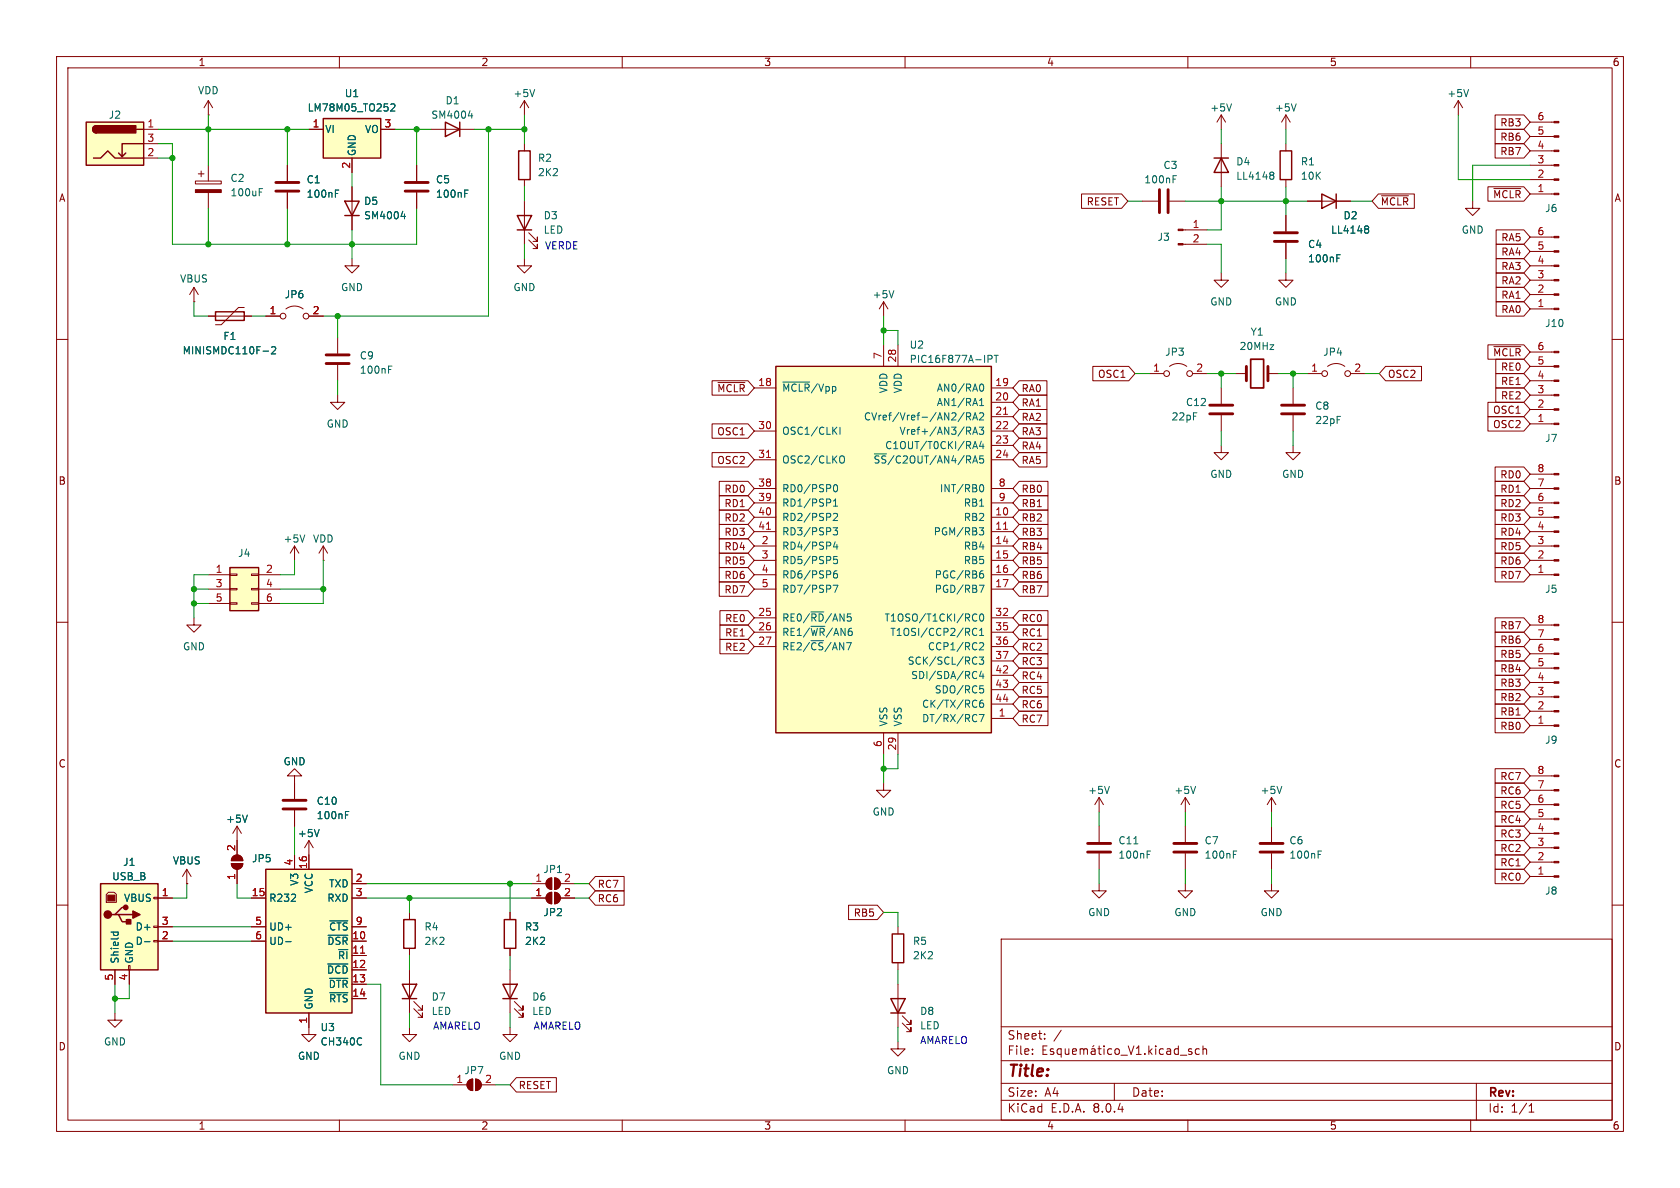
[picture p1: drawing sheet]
<svg xmlns="http://www.w3.org/2000/svg" width="297mm" height="210mm" viewBox="0 0 297 210" stroke-linecap="round" stroke-linejoin="round" font-family="sans-serif">
<g fill="none" stroke="#840000" stroke-width=".18">
<path d="M10 10h277v190h-277zM12 12h273v186h-273zM60 10v2M110 10v2M160 10v2M210 10v2M260 10v2M227.3 20.3l-.7 1.3M227.3 20.3v2.6M227.3 20.3l.8 1.3M10 60h2M285 60h2"/>
<path d="M10 110h2M285 110h2M10 160h2M285 160h2M158.7 163.8v1.3M158.7 170.2v1.3M158.7 174v7.6M159.5 179.6l1.5 1.5v-.8v.8h-.7M177 166h108v32h-108zM60 198v2M110 198v2M158.7 184.2v1.2h1.3l-1.3 1.3-1.2-1.3h1.2"/>
<path d="M159.5 180.8l1.5 1.6v-.8v.8h-.7M160 198v2M177 194.5h108M177 191.5h108M177 187.5h108M177 181.5h108M182.5 186.3v.1M182.5 185.5v.1M184.4 185.6h.5M184.7 183.6v.1M184.7 182.8v.1M185.1 184.9h-.7v1.5h.7"/>
<path d="M186.2 185.5l-.3-.1-.2 .2v.2l.5 .2v.3h-.5M187.6 185.5l-.4-.1-.3 .3v.4l.1 .2h.6M187.6 185.4v1.5M187.6 182.1l-1.3 2M188.3 185.4l.1 .9 .3 .1 .3-.1M189 185.4v1M189.6 185.9l.7-.1-.1-.3-.4-.1-.2 .2 .1 .7h.5M191 185.5l.4-.1 .2 .2M191 185.4v1M191.6 185.6l.2-.2 .4 .1v.9M191.6 185.6v.8M193 185.5h.5l.1 .9"/>
<path d="M193.4 184.8l-.2 .2M193.6 185.8h-.5a.29 .29 0 0 0-.2 .3 .29 .29 0 0 0 .2 .3l.5-.1M194.1 185.4h.6M194.3 184.9v1.3l.4 .2M195.2 184.9v.1M195.2 185.4v1M196.5 185.5l-.4-.1-.3 .3v.4l.2 .2h.5M197 191.5v3M197.2 185.5l.4-.1 .3 .3v.4l-.3 .3-.4-.1-.1-.2v-.4zM198.2 186.5h1.1M199.5 184.9l.5 1.5 .5-1.5M200.9 186.4h.8"/>
<path d="M200.9 185.3l.4-.4v1.5M202.4 186.3v.1M203.1 184.9v1.5M203.2 185.8l.5 .6M203.7 185.4l-.6 .6M204.3 184.9v.1M204.3 185.4v1M205.7 185.5l-.5-.1-.2 .3v.4l.1 .2h.6M206.3 185.5h.6l.1 .9M207 185.8h-.5a.29 .29 0 0 0-.3 .3 .29 .29 0 0 0 .3 .3l.5-.1M208.3 185.5l-.4-.1-.3 .3v.4l.1 .2h.6M208.3 184.9v1.5"/>
<path d="M208.7 186.5h1.1M210 198v2M210.7 185.5l-.4-.1-.2 .2 .1 .2 .5 .2v.3h-.6M212 185.5l-.4-.1-.3 .3v.4l.2 .2h.5M212.7 185.5l.2-.1 .3 .1 .1 .9M212.7 184.9v1.5M260 198v2M261 191.5v6.5M270.3 196.6h.9M270.3 195.5l.4-.4v1.5"/>
</g>
<path d="M229.1 18.4l-.4 1.2" fill="none" stroke="#006464" stroke-width=".18"/>
<path d="M157.5 176.5h2.5l-1.3 2.6zM157.5 179.1h2.5M157.7 165.1h2.1v5.1h-2.1z" fill="none" stroke="#840000" stroke-width=".25"/>
<path d="M137.2 64.8h38.1v64.7h-38.1z" fill="#ffffc2"/>
<path d="M38.1 55.1h5.1v1.5h-5.1zM137.2 64.8h38.1v64.7h-38.1zM89.2 162.6h2v5h-2z" fill="none" stroke="#840000" stroke-width=".25"/>
<g fill="none" stroke="#840000" stroke-width=".18">
<path d="M50.8 29.2v2.8M50.8 34v2.8M34.3 53.3h.1M34.3 50.8l-.8 1.3M34.3 50.8v2.5M34.3 50.8l.8 1.3M36.8 55.9h7.6M43.2 54.4h-1l-3.1 3h-1M47 55.9h2.5M50.5 54.6a2.54 2.54 0 0 1 3.1 0M54.6 55.9h2.5M156.2 53.3v2.6"/>
<path d="M156.2 53.3l-.8 1.3M156.2 53.3l.8 1.3M133.3 68.6h3.9M133.3 76.2h3.9M156.2 61v3.8M158.7 61v3.8M175.3 68.6h3.8M175.3 71.1h3.8M175.3 73.7h3.8M175.3 76.2h3.8M175.3 78.7h3.8M218.4 66h1.9"/>
<path d="M224.2 66h1.9M270.5 62.2h4.2M270.5 64.8h4.2M270.5 67.3h4.2M270.5 69.9h4.2M270.5 72.4h4.2M270.5 74.9h4.2M133.3 91.4h3.9M133.3 94h3.9M133.3 96.5h3.9M133.3 99.1h3.9M133.3 81.3h3.9"/>
<path d="M133.3 86.4h3.9M133.3 88.9h3.9M175.3 91.4h3.8M175.3 94h3.8M175.3 96.5h3.8M175.3 99.1h3.8M175.3 81.3h3.8M175.3 86.4h3.8M175.3 88.9h3.8M133.3 101.6h3.9M133.3 104.1h3.9M133.3 109.2h3.9"/>
<path d="M133.3 111.8h3.9M133.3 114.3h3.9M175.3 101.6h3.8M175.3 104.1h3.8M175.3 109.2h3.8M175.3 111.8h3.8M175.3 114.3h3.8M175.3 116.8h3.8M175.3 119.4h3.8M270.5 110.5h4.2M270.5 113h4.2M270.5 115.6h4.2"/>
<path d="M270.5 118.1h4.2M156.2 129.5v3.9M158.7 129.5v3.9M175.3 127h3.8M175.3 121.9h3.8M175.3 124.5h3.8M270.5 120.7h4.2M270.5 123.2h4.2M270.5 125.7h4.2M270.5 128.3h4.2M270.5 137.2h4.2M270.5 139.7h4.2"/>
<path d="M94 158.8h2.5M94 156.2h2.5M96.8 158l.7-.3v2.1a1.02 1.02 0 0 1-.9-.7 1.02 1.02 0 0 1 .2-1.1zM96.8 155.5l.7-.3v2a1.02 1.02 0 0 1-.9-.6 1.02 1.02 0 0 1 .2-1.1zM98 157.7a1.02 1.02 0 0 1 1.1 1.1 1.02 1.02 0 0 1-1.1 1zM98 155.2a1.02 1.02 0 0 1 1.1 1 1.02 1.02 0 0 1-1.1 1zM99.1 158.8h2.5M99.1 156.2h2.5M194.3 156.2v1.3h1.3l-1.3 1.3-1.3-1.3h1.3M194.3 141l-.8 1.2M194.3 141v2.5M194.3 146.1v2.7"/>
<path d="M194.3 150.9v2.8M194.3 141l.8 1.2M209.5 156.2v1.3h1.3l-1.3 1.3-1.2-1.3h1.2M209.5 141v2.5M209.5 146.1v2.7M209.5 150.9v2.8M209.5 141l-.7 1.2M209.5 141l.8 1.2M224.8 156.2v1.3h1.3l-1.3 1.3-1.3-1.3h1.3M224.8 141l-.8 1.2M224.8 141v2.5M224.8 141l.8 1.2"/>
<path d="M270.5 142.2h4.2M270.5 144.8h4.2M270.5 147.3h4.2M270.5 149.9h4.2M270.5 152.4h4.2M270.5 154.9h4.2M90.2 161.3v1.3M90.2 167.6v1.3M54.6 181.6v1.3h1.3l-1.3 1.3-1.3-1.3h1.3M90.2 181.6v1.3h1.2l-1.2 1.3-1.3-1.3h1.3"/>
<circle cx="50" cy="55.9" r=".51"/>
<circle cx="54.1" cy="55.9" r=".51"/>
</g>
<g fill="none" stroke="#006464" stroke-width=".18">
<path d="M59.3 34.2h.4M59.3 33.6h.6M158 51.4l-.4 1.2M46.5 62.1h1M48 61.4l.5-.1 .2 .3-.7 1h.7M138.4 67.5h4.8M147.4 76.1l.6 .7M148 75.5l-.8 .7M148.5 75.5v1.3M170.5 72.9l-1.1 1.6M170.9 73.6h.6l.1-.2-.1-.3-.6-.1v1.2M171.2 73.6l.4 .6"/>
<path d="M172 74.2l.4-1.2 .4 1.2M172 76.8l.4-1.3 .4 1.3M172 79.3l.4-1.3 .4 1.3M172.1 73.9h.6M172.1 76.4h.6M172.1 79h.6M173.1 75.5h.8l-.4 .5 .3 .1v.6l-.1 .1-.6-.1M173.2 73.1l.5-.1 .2 .3-.8 .9h.8M173.2 71.7h.7M173.2 70.8l.3-.4v1.3M173.4 68l.1-.1a.68 .68 0 0 1 .4 .6 .68 .68 0 0 1-.4 .7l-.1-.1M173.5 78l-.3 .9h.8"/>
<path d="M173.8 78.5v.8M174.7 62.8h.5l.2 .3-.1 .3-.6 .1M175.8 62.8h.7M176.1 62.8v1.3M147.3 93.3h.8l-.5 .5 .4 .1v.5l-.2 .2-.5-.2M147.3 90.9l.5-.2 .3 .4-.8 .9h.8M147.3 89.5h.8M147.3 88.6l.4-.4v1.3M147.5 85.8l.1-.1a.68 .68 0 0 1 .5 .6 .68 .68 0 0 1-.5 .6l-.1-.1-.2-.3zM147.6 95.8l-.3 .9h.8M148 96.3v.8M148 98.4h-.6l-.1 .6 .2-.1h.5l.1 .2-.1 .4-.2 .1-.5-.1"/>
<path d="M148.7 80.6a.43 .43 0 0 1 .6 .4v.4a.43 .43 0 0 1-.6 .5M173.1 93.3h.8l-.4 .5 .3 .1 .1 .4-.2 .3h-.4M173.2 80.6h.6M173.4 85.7h.1a.68 .68 0 0 1 .4 .6 .68 .68 0 0 1-.4 .6h-.1M173.8 81.1l.1 .2-.1 .5M147.3 103.4h.8l-.5 1.3M148 100.9l-.4 .1a.86 .86 0 0 0 0 1.2l.4-.1 .1-.5-.3-.2-.3 .1-.2 .1M171.9 111.8l.2 .5h.4l.2-.1M172.3 108.5l.4 .2M172.5 116.1l.2 .2M172.6 118.8h.1M172.7 109.7l-.4 .1"/>
<path d="M172.7 111.2l-.2-.1h-.4l-.2 .5M172.7 117.3l-.2 .1M172.7 119.8l-.1 .1M173.1 116.1h.8l-.4 .5 .3 .2v.5l-.1 .1-.6-.1M173.1 103.4h.9l-.6 1.3M173.2 113.7l.5-.1 .2 .4-.8 .9h.8M173.2 111.4l.3-.3v1.2M173.2 112.3h.7M173.4 108.6l.1-.1a.68 .68 0 0 1 .4 .7 .68 .68 0 0 1-.4 .6 .84 .84 0 0 1-.1-1.2zM173.4 101.4l.4 .1 .1 .1-.1 .5-.4 .1M173.5 118.6l-.3 .9h.8M173.8 100.9l-.4 .1"/>
<path d="M173.8 119.1v.9M173.1 126.3h.9l-.6 1.3M173.2 121.2h.6M173.4 121.7h.3l.2 .3-.1 .4-.4 .1M173.8 123.8h-.4a.86 .86 0 0 0 0 1.2l.4-.1 .1-.4-.2-.2h-.4l-.1 .2M196.1 139l-.4 1.3M211.4 139l-.5 1.3M226.6 139l-.4 1.3M200.4 149.2h.8M202.8 151h.4M202.8 150.4h.6M218 151h.5"/>
<path d="M218 150.4h.6"/>
</g>
<path d="M177.4 73.2h.7M135.5 93.6h.7M135.5 80.9h.7M177.4 93.6h.7" fill="none" stroke="#a90000" stroke-width=".18"/>
<g fill="#840000" stroke="#840000" stroke-width=".18">
<path d="M96.8 158l.7-.3v2.1a1.02 1.02 0 0 1-.9-.7 1.02 1.02 0 0 1 .2-1.1z"/>
<path d="M98 157.7a1.02 1.02 0 0 1 1.1 1.1 1.02 1.02 0 0 1-1.1 1z"/>
<path d="M96.8 155.5l.7-.3v2a1.02 1.02 0 0 1-.9-.6 1.02 1.02 0 0 1 .2-1.1z"/>
<path d="M98 155.2a1.02 1.02 0 0 1 1.1 1 1.02 1.02 0 0 1-1.1 1z"/>
<path d="M274.7 62.1h.9v.3h-.9z"/>
<path d="M274.7 64.6h.9v.3h-.9z"/>
<path d="M274.7 67.2h.9v.2h-.9z"/>
<path d="M274.7 69.7h.9v.3h-.9z"/>
<path d="M274.7 72.3h.9v.2h-.9z"/>
<path d="M274.7 74.8h.9v.3h-.9z"/>
<path d="M274.7 110.4h.9v.2h-.9z"/>
<path d="M274.7 112.9h.9v.3h-.9z"/>
<path d="M274.7 115.4h.9v.3h-.9z"/>
<path d="M274.7 118h.9v.2h-.9z"/>
<path d="M274.7 120.5h.9v.3h-.9z"/>
<path d="M274.7 123.1h.9v.2h-.9z"/>
<path d="M274.7 125.6h.9v.3h-.9z"/>
<path d="M274.7 128.1h.9v.3h-.9z"/>
<path d="M274.7 137h.9v.3h-.9z"/>
<path d="M274.7 139.6h.9v.2h-.9z"/>
<path d="M274.7 142.1h.9v.3h-.9z"/>
<path d="M274.7 144.7h.9v.2h-.9z"/>
<path d="M274.7 147.2h.9v.2h-.9z"/>
<path d="M274.7 149.7h.9v.3h-.9z"/>
<path d="M274.7 152.3h.9v.2h-.9z"/>
<path d="M274.7 154.8h.9v.3h-.9z"/>
</g>
<path d="M48.8 33.8h4M48.8 32.3h4M220.3 64.8v2.5M224.2 64.8v2.5M192.3 150.6h4M192.3 149.1h4M207.5 150.6h4.1M207.5 149.1h4.1" fill="none" stroke="#840000" stroke-width=".51"/>
<path d="M221.1 63.5h2.3v5.1h-2.3z" fill="none" stroke="#840000" stroke-width=".3"/>
<path d="M47 153.7h15.2v25.4h-15.2z" fill="#ffffc2"/>
<path d="M214.6 27.9h2.6M215.9 27.9l1.3 2.6h-2.6zM226.3 26.7h2v5.1h-2zM233.7 34.3l2.5 1.3-2.5 1.2zM236.2 34.3v2.5M47 153.7h15.2v25.4h-15.2zM71.1 174h2.6l-1.3 2.5zM71.1 176.5h2.6M71.4 162.6h2v5h-2z" fill="none" stroke="#840000" stroke-width=".25"/>
<g fill="none" stroke="#840000" stroke-width=".18">
<path d="M215.9 20.3l-.8 1.3M215.9 20.3v2.6M215.9 25.4v7.6M215.9 20.3l.8 1.3M227.3 25.4v1.3M227.3 31.8v1.2M227.3 38.1v2.8M231.1 35.6h7.7M227.3 42.9v2.8M156.2 138.4v1.3h1.3l-1.3 1.3-1.3-1.3h1.3M44.4 158.8h2.6M52.1 151.1v2.6"/>
<path d="M54.6 151.1v2.6M62.2 158.8h2.6M62.2 156.2h2.6M20.3 179.1v1.2h1.3l-1.3 1.3-1.3-1.3h1.3M44.4 166.4h2.6M44.4 163.8h2.6M54.6 179.1v2.5M62.2 166.4h2.6M62.2 168.9h2.6M62.2 171.5h2.6M62.2 174h2.6M62.2 176.5h2.6"/>
<path d="M62.2 163.8h2.6M72.4 161.3v1.3M72.4 167.6v1.3M72.4 171.5v7.6M73.2 178.3l1.5 1.5v-.7v.7h-.8M73.2 177l1.5 1.6v-.8v.8h-.8M72.4 181.6v1.3h1.3l-1.3 1.3-1.3-1.3h1.3M80 191.8h2.5M82.8 191.1l.8-.3v2a1.02 1.02 0 0 1-1-.6 1.02 1.02 0 0 1 .2-1.1zM84.1 190.8a1.02 1.02 0 0 1 1 1 1.02 1.02 0 0 1-1 1zM85.1 191.8h2.5"/>
</g>
<g fill="none" stroke="#006464" stroke-width=".18">
<path d="M217.7 18.4l-.4 1.2M224.7 30.4h.3l.2 .3-.2 .3M224.7 31h.3M225 31l.2 .2v.3l-.1 .1-.4 .1M241.5 39.9h.2l.3 .3-.3 .3M236.3 45.6h.5M236.3 45h.6M241.5 40.5h.2M241.7 40.5l.3 .2v.3l-.3 .2h-.2M50.5 166.5h1M57.9 170.4h3.6M58 165.3h3.5"/>
<path d="M58.2 172.9h3.3M58.3 175.5h3.2M58.3 162.8h3.2M63.9 183.5v.1M63.9 184.6v.1"/>
</g>
<path d="M63.7 168.5h.8" fill="none" stroke="#a90000" stroke-width=".18"/>
<path d="M225.3 42.7h4.1M225.3 41.1h4.1" fill="none" stroke="#840000" stroke-width=".51"/>
<g fill="#840000" stroke="#840000" stroke-width=".18">
<path d="M82.8 191.1l.8-.3v2a1.02 1.02 0 0 1-1-.6 1.02 1.02 0 0 1 .2-1.1z"/>
<path d="M84.1 190.8a1.02 1.02 0 0 1 1 1 1.02 1.02 0 0 1-1 1z"/>
</g>
<path d="M17.8 156.2h10.1v15.3h-10.1z" fill="#ffffc2"/>
<path d="M61 35.6h2.5l-1.3 2.5zM61 38.1h2.5M78.7 21.6l2.6 1.3-2.6 1.2zM81.3 21.6v2.5M17.8 156.2h10.1v15.3h-10.1zM20.3 161.7h.7l.6 1.2h1.3M21 161.7h2.5M22.2 160.4h-.6l-1.3 1.3h-.6M88.9 174h2.5l-1.2 2.5zM88.9 176.5h2.5" fill="none" stroke="#840000" stroke-width=".25"/>
<g fill="#840000" stroke="#840000" stroke-width=".25">
<path d="M23.5 161l1.3 .7-1.3 .6z"/>
<path d="M22.4 162.6h.7v.7h-.7z"/>
<circle cx="19" cy="161.7" r=".63"/>
<circle cx="22.2" cy="160.4" r=".38"/>
</g>
<g fill="#840000" stroke="#840000" stroke-width=".18">
<path d="M19 158.2h1.3v1.1h-1.3z"/>
<path d="M40.9 152.7h2a1.02 1.02 0 0 1-1 1 1.02 1.02 0 0 1-1-1z"/>
<path d="M41.2 151.4a1.02 1.02 0 0 1 1.1-.2 1.02 1.02 0 0 1 .6 .9h-2z"/>
<path d="M34.5 33.5h4.6v.5h-4.6z"/>
<path d="M208.3 43.1h.8v.2h-.8z"/>
<path d="M208.3 40.5h.8v.3h-.8z"/>
</g>
<g fill="none" stroke="#840000" stroke-width=".18">
<path d="M34.5 32h4.6v.5h-4.6zM35.1 30.7h1M35.6 30.2v1M36.8 29.2v2.8M36.8 34v2.8M62.2 33v7.6M73.7 29.2v2.8M73.7 34v2.8M76.2 22.9h7.6M201.9 35.6h2.8M206.8 35.6h2.7M59.7 59.7v2.8"/>
<path d="M62.2 45.7v1.3h1.3l-1.3 1.3-1.2-1.3h1.2M92.7 45.7v1.3h1.3l-1.3 1.3-1.3-1.3h1.3M209.1 43.2h4.3M209.1 40.6h4.3M215.9 48.3v1.2h1.3l-1.3 1.3-1.3-1.3h1.3M227.3 48.3v1.2h1.3l-1.3 1.3-1.2-1.3h1.2M59.7 69.9v1.2h1.3l-1.3 1.3-1.3-1.3h1.3M59.7 64.5v2.8M18.8 158.1l.4-.4h1l.4 .4v1.4h-1.8zM27.2 158.6h.7v.3h-.7zM27.9 158.8h2.6M33 156.2h.1"/>
<path d="M33 153.7l-.7 1.2M33 153.7v2.5M33 153.7l.8 1.2M40.9 152.7h2a1.02 1.02 0 0 1-1 1 1.02 1.02 0 0 1-1-1zM41.2 151.4a1.02 1.02 0 0 1 1.1-.2 1.02 1.02 0 0 1 .6 .9h-2zM41.9 148.6v2.5M41.9 153.7v2.5M20.3 171.5v2.5M22.7 170.7h.3v.8h-.3zM22.9 171.5v2.5M27.2 166.2h.7v.3h-.7zM27.2 163.7h.7v.3h-.7z"/>
<path d="M27.9 166.4h2.6M27.9 163.8h2.6M90.2 171.5v7.6M90.9 178.3l1.6 1.5v-.7v.7h-.8M90.9 177l1.6 1.6v-.8v.8h-.8"/>
</g>
<g fill="none" stroke="#006464" stroke-width=".18">
<path d="M45.8 34h.5M45.8 33.3h.6M70.9 38.3h.8M71.5 37.8v.9M82.2 34.2h.4M82.2 33.6h.6M82.8 20.5h.8M83.4 20.1v.8M207.4 31.7h.4M207.4 31.1h.6M68.7 65.3h.4M68.7 64.7h.6"/>
<path d="M19.6 164.8h1.3M20.1 164.8v.3M20.8 164.8l.1 .3M25.6 166.5h.9"/>
</g>
<path d="M71.6 33.8h4.1M71.6 32.3h4.1M205 33.5v4.1M206.5 33.5v4.1M57.7 64.3h4M57.7 62.7h4" fill="none" stroke="#840000" stroke-width=".51"/>
<path d="M15.2 21.6h10.2v7.6h-10.2z" fill="#ffffc2"/>
<path d="M15.2 21.6h10.2v7.6h-10.2zM16.5 27.9h1.3l1.2-1.2 1.3 1.2h5.1M17 22.2a.64 .64 0 0 0-.6 .7 .64 .64 0 0 0 .6 .6M22.2 27.1l-.6 .6M24.1 22.9h1.3M25.4 25.4h-3.8v2.3l-.6-.6" fill="none" stroke="#840000" stroke-width=".25"/>
<g fill="#840000" stroke="#840000" stroke-width=".25">
<path d="M16.6 22.4l.4-.2v1.3a.63 .63 0 0 1-.6-.4 .63 .63 0 0 1 .2-.7z"/>
<path d="M17 22.2h7v1.3h-7z"/>
</g>
<path d="M257.8 17.8l-.8 1.3M257.8 17.8v2.5M257.8 17.8l.8 1.3M25.4 22.9h2.5M25.4 27.9h2.5M25.4 25.4h2.5" fill="none" stroke="#840000" stroke-width=".18"/>
<path d="M259.6 15.8l-.4 1.3" fill="none" stroke="#006464" stroke-width=".18"/>
<path d="M57.1 21h10.2v6.9h-10.2z" fill="#ffffc2"/>
<path d="M57.1 21h10.2v6.9h-10.2z" fill="none" stroke="#840000" stroke-width=".25"/>
<g fill="none" stroke="#840000" stroke-width=".18">
<path d="M36.8 17.8l-.7 1.3M36.8 17.8v2.5M36.8 17.8l.8 1.3M92.7 17.8l-.8 1.3M92.7 17.8v2.5M92.7 17.8l.8 1.3M36.8 20.3h.1M54.6 22.9h2.5M62.2 27.9v2.6M67.3 22.9h2.5M260.3 35.6v1.2h1.3l-1.3 1.3-1.2-1.3h1.2M270.5 21.6h4.2"/>
<path d="M270.5 24.1h4.2M270.5 26.7h4.2M270.5 29.2h4.2M270.5 31.8h4.2M270.5 34.3h4.2M57.1 99.1h.1M57.1 96.5l-.7 1.3M57.1 96.5v2.6M57.1 96.5l.8 1.3M270.5 83.8h4.2M270.5 86.4h4.2M270.5 88.9h4.2"/>
<path d="M270.5 91.4h4.2M270.5 94h4.2M270.5 96.5h4.2M270.5 99.1h4.2M270.5 101.6h4.2M224.8 146.1v2.7M224.8 150.9v2.8"/>
</g>
<path d="M69.1 18.5l.5-.1 .2 .3-.8 .9h.8M94.5 15.8l-.4 1.3M233 151h.5M233 150.4h.6" fill="none" stroke="#006464" stroke-width=".18"/>
<path d="M222.8 150.6h4M222.8 149.1h4" fill="none" stroke="#840000" stroke-width=".51"/>
<g fill="#840000" stroke="#840000" stroke-width=".18">
<path d="M274.7 83.7h.9v.2h-.9z"/>
<path d="M274.7 86.2h.9v.3h-.9z"/>
<path d="M274.7 88.8h.9v.2h-.9z"/>
<path d="M274.7 91.3h.9v.3h-.9z"/>
<path d="M274.7 93.9h.9v.2h-.9z"/>
<path d="M274.7 96.4h.9v.2h-.9z"/>
<path d="M274.7 98.9h.9v.3h-.9z"/>
<path d="M274.7 101.5h.9v.2h-.9z"/>
<path d="M274.7 21.5h.9v.2h-.9z"/>
<path d="M274.7 24h.9v.3h-.9z"/>
<path d="M274.7 26.5h.9v.3h-.9z"/>
<path d="M274.7 29.1h.9v.2h-.9z"/>
<path d="M274.7 31.6h.9v.3h-.9z"/>
<path d="M274.7 34.2h.9v.2h-.9z"/>
</g>
<path d="M40.6 100.3h5.1v7.7h-5.1z" fill="#ffffc2"/>
<g fill="none" stroke="#840000" stroke-width=".18">
<path d="M50.8 29.2v2.8M50.8 34v2.8M54.6 22.9h2.5M62.2 27.9v2.6M62.2 33v2.6M62.2 38.1v2.5M67.3 22.9h2.5M73.7 29.2v2.8M73.7 34v2.8M92.7 25.4v1.3M92.7 31.8v1.2M92.7 35.6v7.6"/>
<path d="M191.2 34.3h7.1l1.1 1.3-1.1 1.2h-7.1zM227.3 38.1v2.8M231.1 35.6h2.6M236.2 35.6h2.6M243.7 34.3h6.3v2.5h-6.3l-1.1-1.2zM244.2 34.6h4.8M263 33h6.4l1.1 1.3-1.1 1.3h-6.4zM264.1 33.3h4.8M264.3 20.3h5.1l1.1 1.3-1.1 1.3h-5.1zM264.3 25.4h5.1l1.1 1.3-1.1 1.2h-5.1zM264.3 22.9h5.1l1.1 1.2-1.1 1.3h-5.1zM36.8 55.9h1.3"/>
<path d="M43.2 55.9h1.2M47 55.9h2.5M54.6 55.9h2.5M93.5 42.4l1.5 1.5v-.7v.7h-.8M93.5 41.1l1.5 1.6v-.8v.8h-.8M227.3 42.9v2.8M264.5 43.2h4.9l1.1 1.3-1.1 1.2h-4.9zM264.5 50.8h4.9l1.1 1.3-1.1 1.2h-4.9zM264.5 53.3h4.9l1.1 1.3-1.1 1.3h-4.9zM264.5 48.3h4.9l1.1 1.2-1.1 1.3h-4.9zM264.5 40.6h4.9l1.1 1.3-1.1 1.3h-4.9zM264.5 45.7h4.9l1.1 1.3-1.1 1.3h-4.9z"/>
<path d="M270.5 41.9h4.2M270.5 44.5h4.2M270.5 47h4.2M270.5 49.5h4.2M270.5 52.1h4.2M270.5 54.6h4.2M125.9 67.3h6.3l1.1 1.3-1.1 1.3h-6.3zM125.9 74.9h6.3l1.1 1.3-1.1 1.3h-6.3zM126.9 67.6h4.8M180.2 77.5h4.9v2.5h-4.9l-1.1-1.3zM180.2 72.4h4.9v2.5h-4.9l-1.1-1.2zM180.2 69.8h4.9v2.6h-4.9l-1.1-1.3z"/>
<path d="M180.2 67.3h4.9v2.6h-4.9l-1.1-1.3zM180.2 74.9h4.9v2.6h-4.9l-1.1-1.3zM193.2 64.8h6.3l1.2 1.2-1.2 1.3h-6.3zM203.2 66h2.5M206.8 64.8a2.54 2.54 0 0 1 3 0M210.8 66h2.6M215.9 78.7v1.3h1.3l-1.3 1.3-1.3-1.3h1.3M215.9 68.6v2.8M215.9 73.4v2.8M228.6 78.7v1.3h1.3l-1.3 1.3-1.3-1.3h1.3M228.6 68.6v2.8M228.6 73.4v2.8"/>
<path d="M231.1 66h2.6M234.7 64.8a2.54 2.54 0 0 1 3 0M238.8 66h2.5M245 64.8h6.3v2.5h-6.3l-1.2-1.3zM263 71.1h6.4l1.1 1.3-1.1 1.3h-6.4zM263 61h6.4l1.1 1.2-1.1 1.3h-6.4zM263 73.7h6.4l1.1 1.2-1.1 1.3h-6.4zM264.1 61.3h4.8M264.4 63.5h5l1.1 1.3-1.1 1.2h-5zM264.4 66h5l1.1 1.3-1.1 1.3h-5zM264.4 68.6h5l1.1 1.3-1.1 1.2h-5zM52.1 96.5l-.8 1.3"/>
<path d="M52.1 96.5v2.6M52.1 96.5l.7 1.3M125.9 80h6.3l1.1 1.3-1.1 1.3h-6.3zM127.2 85.1h5l1.1 1.3-1.1 1.2h-5zM127.2 87.6h5l1.1 1.3-1.1 1.3h-5zM127.2 90.2h5l1.1 1.2-1.1 1.3h-5zM127.2 92.7h5l1.1 1.3-1.1 1.3h-5zM127.2 95.2h5l1.1 1.3-1.1 1.3h-5zM127.2 97.8h5l1.1 1.3-1.1 1.2h-5zM180.2 87.6h5.1v2.6h-5.1l-1.1-1.3zM180.2 80h4.9v2.6h-4.9l-1.1-1.3zM180.2 90.2h5.1v2.5h-5.1l-1.1-1.3z"/>
<path d="M180.2 85.1h5.1v2.5h-5.1l-1.1-1.2zM180.2 95.2h5.1v2.6h-5.1l-1.1-1.3zM180.2 97.8h5.1v2.5h-5.1l-1.1-1.2zM180.2 92.7h5.1v2.6h-5.1l-1.1-1.3zM264.3 97.8h5.1l1.1 1.3-1.1 1.2h-5.1zM264.3 95.2h5.1l1.1 1.3-1.1 1.3h-5.1zM264.3 92.7h5.1l1.1 1.3-1.1 1.3h-5.1zM264.3 90.2h5.1l1.1 1.2-1.1 1.3h-5.1zM264.3 87.6h5.1l1.1 1.3-1.1 1.3h-5.1zM264.3 85.1h5.1l1.1 1.3-1.1 1.2h-5.1zM264.3 82.5h5.1l1.1 1.3-1.1 1.3h-5.1zM34.3 109.2v1.3h1.3l-1.3 1.3-1.3-1.3h1.3"/>
<path d="M36.8 101.6h3.8M36.8 104.1h3.8M36.8 106.7h3.8M40.6 106.6h1.3v.2h-1.3zM40.6 104h1.3v.3h-1.3zM40.6 101.5h1.3v.2h-1.3zM44.4 106.6h1.3v.2h-1.3zM44.4 104h1.3v.3h-1.3zM44.4 101.5h1.3v.2h-1.3zM45.7 101.6h3.8M45.7 104.1h3.8M45.7 106.7h3.8"/>
<path d="M127.2 102.9h5l1.1 1.2-1.1 1.3h-5zM127.2 100.3h5l1.1 1.3-1.1 1.3h-5zM127.3 113h4.9l1.1 1.3-1.1 1.3h-4.9zM127.3 110.5h4.9l1.1 1.3-1.1 1.2h-4.9zM127.3 107.9h4.9l1.1 1.3-1.1 1.3h-4.9zM180.2 115.6h5.1v2.5h-5.1l-1.1-1.3zM180.2 118.1h5.1v2.6h-5.1l-1.1-1.3zM180.2 113h5.1v2.6h-5.1l-1.1-1.3zM180.2 110.5h5.1v2.5h-5.1l-1.1-1.2zM180.2 107.9h5.1v2.6h-5.1l-1.1-1.3zM180.2 100.3h5.1v2.6h-5.1l-1.1-1.3zM180.2 102.9h5.1v2.5h-5.1l-1.1-1.3z"/>
<path d="M264.3 119.4h5.1l1.1 1.3-1.1 1.2h-5.1zM264.3 100.3h5.1l1.1 1.3-1.1 1.3h-5.1zM264.3 114.3h5.1l1.1 1.3-1.1 1.2h-5.1zM264.3 116.8h5.1l1.1 1.3-1.1 1.3h-5.1zM264.3 111.8h5.1l1.1 1.2-1.1 1.3h-5.1zM264.3 109.2h5.1l1.1 1.3-1.1 1.3h-5.1zM52.1 137.2h1.2l-1.2-1.3-1.3 1.3h1.3v4M180.2 123.2h5.1v2.5h-5.1l-1.1-1.2zM180.2 120.6h5.1v2.6h-5.1l-1.1-1.3zM180.2 125.7h5.1v2.6h-5.1l-1.1-1.3zM264.3 127h5.1l1.1 1.3-1.1 1.2h-5.1zM264.3 124.5h5.1l1.1 1.2-1.1 1.3h-5.1z"/>
<path d="M264.3 121.9h5.1l1.1 1.3-1.1 1.3h-5.1zM264.3 135.9h5.1l1.1 1.3-1.1 1.2h-5.1zM264.3 138.4h5.1l1.1 1.3-1.1 1.3h-5.1zM27.9 158.8h2.6M33 156.2h.1M41.9 146.1l-.8 1.2M41.9 146.1v5M41.9 153.7v2.5M41.9 146.1l.8 1.2M44.4 158.8h2.6M52.1 143.3v2.8M52.1 151.1v2.6"/>
<path d="M54.6 148.6l-.8 1.3M54.6 148.6v5.1M54.6 148.6l.8 1.3M62.2 158.8h2.6M62.2 156.2h2.6M94 158.8h2.5M99.1 158.8h2.5M105.3 157.5h5v2.5h-5l-1.2-1.2zM105.3 154.9h5v2.6h-5l-1.2-1.3zM264.3 153.7h5.1l1.1 1.2-1.1 1.3h-5.1zM264.3 151.1h5.1l1.1 1.3-1.1 1.3h-5.1zM264.3 146h5.1l1.1 1.3-1.1 1.3h-5.1z"/>
<path d="M264.3 148.6h5.1l1.1 1.3-1.1 1.2h-5.1zM264.3 143.5h5.1l1.1 1.3-1.1 1.3h-5.1zM264.3 141h5.1l1.1 1.2-1.1 1.3h-5.1zM20.3 171.5v2.5M22.9 171.5v2.5M27.9 166.4h2.6M27.9 163.8h2.6M44.4 166.4h2.6M44.4 163.8h2.6M54.6 179.1v2.5M62.2 166.4h2.6M62.2 163.8h2.6"/>
<path d="M62.2 168.9h2.6M62.2 171.5h2.6M62.2 174h2.6M62.2 176.5h2.6M90.2 161.3v1.3M90.2 167.6v1.3M150 160h5.1l1.1 1.3-1.1 1.3h-5.1zM91.3 190.5h7.1v2.5h-7.1l-1.1-1.2z"/>
<circle cx="206.2" cy="66" r=".51"/>
<circle cx="210.3" cy="66" r=".51"/>
<circle cx="234.2" cy="66" r=".51"/>
<circle cx="238.3" cy="66" r=".51"/>
</g>
<path d="M91.4 38.1h2.6l-1.3 2.5zM91.7 26.7h2v5.1h-2zM91.4 40.6h2.6M40.6 100.3h5.1v7.7h-5.1z" fill="none" stroke="#840000" stroke-width=".25"/>
<path d="M213.9 73.2h4M213.9 71.6h4M226.6 73.2h4M226.6 71.6h4M50 143h4.1M50 141.5h4.1" fill="none" stroke="#840000" stroke-width=".51"/>
<g fill="none" stroke="#006464" stroke-width=".18">
<path d="M69.1 18.5l.5-.1 .2 .3-.8 .9h.8M59.3 34.2h.4M59.3 33.6h.6M70.9 38.3h.8M71.5 37.8v.9M82.2 34.2h.4M82.2 33.6h.6M241.5 39.9h.2l.3 .3-.3 .3M236.3 45.6h.5M236.3 45h.6M241.5 40.5h.2M241.7 40.5l.3 .2v.3l-.3 .2h-.2"/>
<path d="M46.5 62.1h1M48 61.4l.5-.1 .2 .3-.7 1h.7M53.9 94.6l-.4 1.2M43.7 144.1l-.4 1.3M56.4 146.6l-.4 1.3M61.1 144.1h.4M61.1 143.5h.6M19.6 164.8h1.3M20.1 164.8v.3M20.8 164.8l.1 .3M25.6 166.5h.9M50.5 166.5h1"/>
<path d="M57.9 170.4h3.6M58 165.3h3.5M58.2 172.9h3.3M58.3 175.5h3.2M58.3 162.8h3.2M63.9 183.5v.1M63.9 184.6v.1"/>
</g>
<g fill="#840000" stroke="#840000" stroke-width=".18">
<path d="M274.7 41.8h.9v.2h-.9z"/>
<path d="M274.7 44.3h.9v.3h-.9z"/>
<path d="M274.7 46.9h.9v.2h-.9z"/>
<path d="M274.7 49.4h.9v.3h-.9z"/>
<path d="M274.7 51.9h.9v.3h-.9z"/>
<path d="M274.7 54.5h.9v.2h-.9z"/>
</g>
<g fill="none" stroke="#009600" stroke-width=".18">
<path d="M27.9 22.9h26.7M27.9 25.4h2.6v17.8h43.2v-6.4M27.9 27.9h2.6M36.8 20.3v8.9M36.8 36.8v6.4M50.8 22.9v6.3M50.8 36.8v6.4M62.2 30.5v2.5M69.8 22.9h6.4M73.7 22.9v6.3M83.8 22.9h8.9M86.4 22.9v33h-29.3"/>
<path d="M92.7 20.3v5.1M92.7 33v2.6M199.4 35.6h2.5M209.5 35.6h21.6M215.9 22.9v2.5M215.9 33v7.6h-2.5M227.3 22.9v2.5M227.3 33v5.1M238.8 35.6h3.8M257.8 20.3v11.5h12.7M270.5 29.2h-10.2v6.4M34.3 53.3v2.6h2.5"/>
<path d="M44.4 55.9h2.6M59.7 55.9v3.8M62.2 40.6v5.1M92.7 43.2v2.5M156.2 55.9v5.1M156.2 58.4h2.5v2.6M213.4 43.2h2.5v5.1M227.3 45.7v2.6M59.7 67.3v2.6M200.7 66h2.5M213.4 66h5M215.9 66v2.6"/>
<path d="M215.9 76.2v2.5M226.1 66h5M228.6 66v2.6M228.6 76.2v2.5M241.3 66h2.5M52.1 99.1v2.5h-2.6M57.1 99.1v7.6h-7.6M34.3 106.7h2.5M34.3 104.1h2.5M36.8 101.6h-2.5v7.6M49.5 104.1h7.6M156.2 133.4v5"/>
<path d="M158.7 133.4v2.5h-2.5M33 156.2v2.6h-2.5M41.9 156.2v2.6h2.5M52.1 146.1v5M64.8 158.8h29.2M64.8 156.2h29.2M72.4 158.8v2.5M90.2 156.2v5.1M101.6 158.8h2.5M101.6 156.2h2.5M194.3 143.5v2.6M194.3 153.7v2.5"/>
<path d="M209.5 143.5v2.6M209.5 153.7v2.5M224.8 143.5v2.6M224.8 153.7v2.5M20.3 174v5.1M22.9 174v2.5h-2.6M30.5 163.8h13.9M30.5 166.4h13.9M64.8 174h2.5v17.8h12.7M72.4 168.9v2.6M72.4 179.1v2.5M90.2 168.9v2.6"/>
<path d="M90.2 179.1v2.5M156.2 161.3h2.5v2.5M158.7 171.5v2.5M87.6 191.8h2.6M158.7 181.6v2.6"/>
</g>
<path d="M63.7 168.5h.8" fill="none" stroke="#a90000" stroke-width=".18"/>
<g fill="#009600" stroke="#009600" stroke-width=".18">
<circle cx="156.2" cy="135.9" r=".46"/>
<circle cx="227.3" cy="35.6" r=".46"/>
<circle cx="215.9" cy="35.6" r=".46"/>
<circle cx="228.6" cy="66" r=".46"/>
<circle cx="215.9" cy="66" r=".46"/>
<circle cx="36.8" cy="43.2" r=".46"/>
<circle cx="30.5" cy="27.9" r=".46"/>
<circle cx="50.8" cy="22.9" r=".46"/>
<circle cx="36.8" cy="22.9" r=".46"/>
<circle cx="50.8" cy="43.2" r=".46"/>
<circle cx="57.1" cy="104.1" r=".46"/>
<circle cx="34.3" cy="106.7" r=".46"/>
<circle cx="34.3" cy="104.1" r=".46"/>
<circle cx="86.4" cy="22.9" r=".46"/>
<circle cx="92.7" cy="22.9" r=".46"/>
<circle cx="73.7" cy="22.9" r=".46"/>
<circle cx="59.7" cy="55.9" r=".46"/>
<circle cx="62.2" cy="43.2" r=".46"/>
<circle cx="90.2" cy="156.2" r=".46"/>
<circle cx="20.3" cy="176.5" r=".46"/>
<circle cx="72.4" cy="158.8" r=".46"/>
<circle cx="156.2" cy="58.4" r=".46"/>
</g>
<text font-size="2.8" fill="#840000" x="178" y="190.9">Title:</text>
<g font-size="2.1" fill="#840000">
<text x="178" y="184">Sheet:</text>
<text x="178" y="186.7">File:</text>
<text x="178" y="196.9">KiCad</text>
<text x="178" y="194.1">Size:</text>
<text x="184.7" y="194.1">A4</text>
<text x="185.7" y="196.9">E.D.A.</text>
<text x="193.3" y="196.9">8.0.4</text>
<text x="200" y="194.1">Date:</text>
<text x="263" y="194.3">Rev:</text>
<text x="263" y="196.9">Id:</text>
<text x="267.1" y="196.9">1/1</text>
</g>
<g font-size="1.8" fill="#840000">
<text x="35" y="11.9">1</text>
<text x="85" y="11.9">2</text>
<text x="135" y="11.9">3</text>
<text x="185" y="11.9">4</text>
<text x="235" y="11.9">5</text>
<text x="285" y="11.9">6</text>
<text x="265.1" y="22.5">RB3</text>
<text x="265.1" y="27.6">RB7</text>
<text x="265.1" y="25.1">RB6</text>
<text x="10.3" y="35.9">A</text>
<text x="263.9" y="35.2">~{MCLR}</text>
<text x="285.3" y="35.9">A</text>
<text x="192" y="36.5">RESET</text>
<text x="244" y="36.5">~{MCLR}</text>
<text x="265.3" y="45.4">RA4</text>
<text x="265.3" y="42.9">RA5</text>
<text x="265.3" y="47.9">RA3</text>
<text x="265.3" y="53">RA1</text>
<text x="265.3" y="50.5">RA2</text>
<text x="265.3" y="55.6">RA0</text>
<text x="263.9" y="63.2">~{MCLR}</text>
<text x="265.2" y="65.7">RE0</text>
<text x="126.7" y="69.5">~{MCLR}</text>
<text x="180.5" y="69.5">RA0</text>
<text x="194" y="67">OSC1</text>
<text x="245.3" y="67">OSC2</text>
<text x="265.2" y="68.3">RE1</text>
<text x="265.2" y="70.8">RE2</text>
<text x="126.7" y="77.2">OSC1</text>
<text x="180.5" y="74.6">RA2</text>
<text x="180.5" y="72.1">RA1</text>
<text x="180.5" y="77.2">RA3</text>
<text x="263.9" y="73.3">OSC1</text>
<text x="263.9" y="75.9">OSC2</text>
<text x="126.7" y="82.2">OSC2</text>
<text x="180.5" y="82.2">RA5</text>
<text x="180.5" y="79.7">RA4</text>
<text x="10.3" y="85.9">B</text>
<text x="128" y="87.3">RD0</text>
<text x="128" y="89.9">RD1</text>
<text x="180.5" y="89.9">RB1</text>
<text x="180.5" y="87.3">RB0</text>
<text x="265.1" y="89.9">RD2</text>
<text x="265.1" y="87.3">RD1</text>
<text x="265.1" y="84.8">RD0</text>
<text x="285.3" y="85.9">B</text>
<text x="128" y="92.4">RD2</text>
<text x="128" y="94.9">RD3</text>
<text x="180.5" y="92.4">RB2</text>
<text x="180.5" y="94.9">RB3</text>
<text x="265.1" y="94.9">RD4</text>
<text x="265.1" y="92.4">RD3</text>
<text x="128" y="97.5">RD4</text>
<text x="128" y="100">RD5</text>
<text x="180.5" y="97.5">RB4</text>
<text x="180.5" y="100">RB5</text>
<text x="265.1" y="100">RD6</text>
<text x="265.1" y="97.5">RD5</text>
<text x="128" y="105.1">RD7</text>
<text x="128" y="102.6">RD6</text>
<text x="180.5" y="102.6">RB6</text>
<text x="180.5" y="105.1">RB7</text>
<text x="265.1" y="102.6">RD7</text>
<text x="128.1" y="112.7">RE1</text>
<text x="128.1" y="110.2">RE0</text>
<text x="180.5" y="112.7">RC1</text>
<text x="180.5" y="110.2">RC0</text>
<text x="265.1" y="114">RB6</text>
<text x="265.1" y="111.4">RB7</text>
<text x="128.1" y="115.3">RE2</text>
<text x="180.5" y="117.8">RC3</text>
<text x="180.5" y="115.3">RC2</text>
<text x="265.1" y="116.5">RB5</text>
<text x="265.1" y="119.1">RB4</text>
<text x="180.5" y="125.4">RC6</text>
<text x="180.5" y="120.3">RC4</text>
<text x="180.5" y="122.9">RC5</text>
<text x="265.1" y="121.6">RB3</text>
<text x="265.1" y="124.1">RB2</text>
<text x="180.5" y="128">RC7</text>
<text x="265.1" y="129.2">RB0</text>
<text x="265.1" y="126.7">RB1</text>
<text x="10.3" y="135.9">C</text>
<text x="285.3" y="135.9">C</text>
<text x="265.1" y="138.1">RC7</text>
<text x="265.1" y="140.7">RC6</text>
<text x="265.1" y="143.2">RC5</text>
<text x="265.1" y="148.3">RC3</text>
<text x="265.1" y="145.7">RC4</text>
<text x="265.1" y="155.9">RC0</text>
<text x="265.1" y="153.4">RC1</text>
<text x="265.1" y="150.8">RC2</text>
<text x="105.6" y="159.7">RC6</text>
<text x="105.6" y="157.2">RC7</text>
<text x="150.8" y="162.2">RB5</text>
<text x="10.3" y="185.9">D</text>
<text x="285.3" y="185.9">D</text>
<text x="91.6" y="192.7">RESET</text>
<text x="35" y="199.9">1</text>
<text x="85" y="199.9">2</text>
<text x="135" y="199.9">3</text>
<text x="185" y="199.9">4</text>
<text x="235" y="199.9">5</text>
<text x="285" y="199.9">6</text>
</g>
<g font-size="1.8" fill="#006464">
<text x="34.9" y="16.9">VDD</text>
<text x="60.9" y="17.4">U1</text>
<text x="90.7" y="17.4">+5V</text>
<text x="255.8" y="17.4">+5V</text>
<text x="19.1" y="21.2">J2</text>
<text x="54.3" y="19.9">LM78M05_TO252</text>
<text x="57.4" y="23.7">VI</text>
<text x="64.4" y="23.7">VO</text>
<text x="76.2" y="21.2">SM4004</text>
<text x="78.7" y="18.6">D1</text>
<text x="213.9" y="19.9">+5V</text>
<text x="225.3" y="19.9">+5V</text>
<text x="63.1" y="27.7" transform="rotate(-90 63.1 27.7)">GND</text>
<text x="95" y="28.8">R2</text>
<text x="218.4" y="29.4">D4</text>
<text x="229.9" y="29.4">R1</text>
<text x="40.6" y="32.4">C2</text>
<text x="40.6" y="34.9">100uF</text>
<text x="54.1" y="32.6">C1</text>
<text x="54.1" y="35.2">100nF</text>
<text x="77" y="32.6">C5</text>
<text x="77" y="35.2">100nF</text>
<text x="95" y="31.3">2K2</text>
<text x="202.2" y="32.6">100nF</text>
<text x="205.6" y="30.1">C3</text>
<text x="218.4" y="32">LL4148</text>
<text x="229.9" y="32">10K</text>
<text x="64.3" y="36.4">D5</text>
<text x="64.3" y="39">SM4004</text>
<text x="96" y="39">D3</text>
<text x="96" y="41.5">LED</text>
<text x="235.2" y="41.5">LL4148</text>
<text x="237.4" y="39">D2</text>
<text x="258.3" y="41.5">GND</text>
<text x="273.1" y="37.7">J6</text>
<text x="204.5" y="42.8">J3</text>
<text x="231.1" y="44">C4</text>
<text x="231.1" y="46.6">100nF</text>
<text x="31.7" y="50.1">VBUS</text>
<text x="50.2" y="52.9">JP6</text>
<text x="60.2" y="51.7">GND</text>
<text x="90.7" y="51.7">GND</text>
<text x="154.2" y="52.9">+5V</text>
<text x="213.9" y="54.2">GND</text>
<text x="221" y="59.5">Y1</text>
<text x="225.3" y="54.2">GND</text>
<text x="273.1" y="58">J10</text>
<text x="32.2" y="62.8">MINISMDC110F-2</text>
<text x="39.4" y="60.3">F1</text>
<text x="63.5" y="63.7">C9</text>
<text x="160.7" y="61.8">U2</text>
<text x="160.7" y="64.4">PIC16F877A-IPT</text>
<text x="205.9" y="63.1">JP3</text>
<text x="219" y="62.1">20MHz</text>
<text x="233.8" y="63.1">JP4</text>
<text x="63.5" y="66.3">100nF</text>
<text x="138.2" y="69.4">~{MCLR}/Vpp</text>
<text x="157.1" y="69.6" transform="rotate(-90 157.1 69.6)">VDD</text>
<text x="159.6" y="69.6" transform="rotate(-90 159.6 69.6)">VDD</text>
<text x="165.5" y="69.4">AN0/RA0</text>
<text x="165.5" y="72">AN1/RA1</text>
<text x="209.6" y="72">C12</text>
<text x="57.7" y="75.8">GND</text>
<text x="138.2" y="77.1">OSC1/CLKI</text>
<text x="152.6" y="74.5">CVref/Vref-/AN2/RA2</text>
<text x="158.9" y="77.1">Vref+/AN3/RA3</text>
<text x="207" y="74.5">22pF</text>
<text x="232.4" y="72.6">C8</text>
<text x="232.4" y="75.2">22pF</text>
<text x="138.2" y="82.1">OSC2/CLKO</text>
<text x="154.3" y="82.1">~{SS}/C2OUT/AN4/RA5</text>
<text x="156.4" y="79.6">C1OUT/T0CKI/RA4</text>
<text x="273.1" y="78.3">J7</text>
<text x="138.2" y="87.2">RD0/PSP0</text>
<text x="138.2" y="89.8">RD1/PSP1</text>
<text x="166.1" y="87.2">INT/RB0</text>
<text x="170.3" y="89.8">RB1</text>
<text x="213.9" y="84.7">GND</text>
<text x="226.6" y="84.7">GND</text>
<text x="138.2" y="92.3">RD2/PSP2</text>
<text x="138.2" y="94.8">RD3/PSP3</text>
<text x="165" y="94.8">PGM/RB3</text>
<text x="170.3" y="92.3">RB2</text>
<text x="42" y="98.7">J4</text>
<text x="50" y="96.1">+5V</text>
<text x="55.2" y="96.1">VDD</text>
<text x="138.2" y="97.4">RD4/PSP4</text>
<text x="138.2" y="99.9">RD5/PSP5</text>
<text x="170.3" y="97.4">RB4</text>
<text x="170.3" y="99.9">RB5</text>
<text x="138.2" y="102.5">RD6/PSP6</text>
<text x="138.2" y="105">RD7/PSP7</text>
<text x="165.2" y="102.5">PGC/RB6</text>
<text x="165.2" y="105">PGD/RB7</text>
<text x="273.1" y="105">J5</text>
<text x="138.2" y="110.1">RE0/~{RD}/AN5</text>
<text x="138.2" y="112.6">RE1/~{WR}/AN6</text>
<text x="156.3" y="110.1">T1OSO/T1CKI/RC0</text>
<text x="157.3" y="112.6">T1OSI/CCP2/RC1</text>
<text x="32.3" y="115.2">GND</text>
<text x="138.2" y="115.2">RE2/~{CS}/AN7</text>
<text x="160.4" y="117.7">SCK/SCL/RC3</text>
<text x="163.9" y="115.2">CCP1/RC2</text>
<text x="161" y="120.2">SDI/SDA/RC4</text>
<text x="162.9" y="125.3">CK/TX/RC6</text>
<text x="165.2" y="122.8">SDO/RC5</text>
<text x="157.1" y="128.5" transform="rotate(-90 157.1 128.5)">VSS</text>
<text x="159.6" y="128.5" transform="rotate(-90 159.6 128.5)">VSS</text>
<text x="162.9" y="127.9">DT/RX/RC7</text>
<text x="273.1" y="131.7">J9</text>
<text x="50" y="135.5">GND</text>
<text x="55.9" y="142.5">C10</text>
<text x="192.3" y="140.6">+5V</text>
<text x="207.5" y="140.6">+5V</text>
<text x="222.8" y="140.6">+5V</text>
<text x="39.9" y="145.6">+5V</text>
<text x="52.6" y="148.2">+5V</text>
<text x="55.9" y="145">100nF</text>
<text x="154.2" y="144.4">GND</text>
<text x="197.6" y="149.5">C11</text>
<text x="212.9" y="149.5">C7</text>
<text x="227.8" y="149.5">C6</text>
<text x="19.7" y="155.8">USB_B</text>
<text x="21.7" y="153.3">J1</text>
<text x="30.5" y="153">VBUS</text>
<text x="44.5" y="152.6">JP5</text>
<text x="96" y="154.5">JP1</text>
<text x="197.6" y="152">100nF</text>
<text x="212.9" y="152">100nF</text>
<text x="227.8" y="152">100nF</text>
<text x="21.8" y="159.6">VBUS</text>
<text x="47.5" y="159.6">R232</text>
<text x="52.9" y="156.7" transform="rotate(-90 52.9 156.7)">V3</text>
<text x="55.5" y="158" transform="rotate(-90 55.5 158)">VCC</text>
<text x="57.8" y="159.6">RXD</text>
<text x="58.1" y="157.1">TXD</text>
<text x="273.1" y="158.3">J8</text>
<text x="23.9" y="167.2">D-</text>
<text x="23.9" y="164.7">D+</text>
<text x="47.5" y="164.7">UD+</text>
<text x="47.5" y="167.2">UD-</text>
<text x="57.8" y="167.2">~{DSR}</text>
<text x="58.1" y="164.7">~{CTS}</text>
<text x="74.9" y="164.7">R4</text>
<text x="74.9" y="167.2">2K2</text>
<text x="92.7" y="164.7">R3</text>
<text x="92.7" y="167.2">2K2</text>
<text x="96" y="162.2">JP2</text>
<text x="161.3" y="167.2">R5</text>
<text x="192.3" y="162.2">GND</text>
<text x="207.5" y="162.2">GND</text>
<text x="222.8" y="162.2">GND</text>
<text x="21.2" y="170.4" transform="rotate(-90 21.2 170.4)">Shield</text>
<text x="23.7" y="170.4" transform="rotate(-90 23.7 170.4)">GND</text>
<text x="57.7" y="172.3">~{DCD}</text>
<text x="59.6" y="169.8">~{RI}</text>
<text x="161.3" y="169.8">2K2</text>
<text x="55.5" y="178.6" transform="rotate(-90 55.5 178.6)">GND</text>
<text x="58" y="174.9">~{DTR}</text>
<text x="58.1" y="177.4">~{RTS}</text>
<text x="76.2" y="177.1">D7</text>
<text x="76.2" y="179.6">LED</text>
<text x="94" y="177.1">D6</text>
<text x="94" y="179.6">LED</text>
<text x="162.6" y="179.6">D8</text>
<text x="18.3" y="185">GND</text>
<text x="56.6" y="182.5">U3</text>
<text x="56.6" y="185">CH340C</text>
<text x="162.6" y="182.2">LED</text>
<text x="52.6" y="187.6">GND</text>
<text x="70.4" y="187.6">GND</text>
<text x="82" y="190.1">JP7</text>
<text x="88.1" y="187.6">GND</text>
<text x="156.7" y="190.1">GND</text>
</g>
<g font-size="1.8" fill="#a90000">
<text x="26" y="22.6">1</text>
<text x="55.2" y="22.6">1</text>
<text x="67.9" y="22.6">3</text>
<text x="271.7" y="23.9">5</text>
<text x="271.7" y="21.3">6</text>
<text x="26" y="27.7">2</text>
<text x="26" y="25.1">3</text>
<text x="62" y="29.9" transform="rotate(-90 62 29.9)">2</text>
<text x="271.7" y="29">3</text>
<text x="271.7" y="26.4">4</text>
<text x="271.7" y="34">1</text>
<text x="271.7" y="31.5">2</text>
<text x="210.7" y="40.4">1</text>
<text x="271.7" y="41.7">6</text>
<text x="210.7" y="42.9">2</text>
<text x="271.7" y="46.7">4</text>
<text x="271.7" y="44.2">5</text>
<text x="271.7" y="51.8">2</text>
<text x="271.7" y="49.3">3</text>
<text x="47.6" y="55.6">1</text>
<text x="55.2" y="55.6">2</text>
<text x="271.7" y="54.4">1</text>
<text x="156" y="63.6" transform="rotate(-90 156 63.6)">7</text>
<text x="158.5" y="64.2" transform="rotate(-90 158.5 64.2)">28</text>
<text x="203.8" y="65.8">1</text>
<text x="211.4" y="65.8">2</text>
<text x="231.7" y="65.8">1</text>
<text x="239.3" y="65.8">2</text>
<text x="271.7" y="64.5">5</text>
<text x="271.7" y="62">6</text>
<text x="133.9" y="68.3">18</text>
<text x="175.9" y="68.3">19</text>
<text x="175.9" y="70.9">20</text>
<text x="271.7" y="69.6">3</text>
<text x="271.7" y="67.1">4</text>
<text x="133.9" y="75.9">30</text>
<text x="175.9" y="73.4">21</text>
<text x="175.9" y="75.9">22</text>
<text x="271.7" y="74.7">1</text>
<text x="271.7" y="72.1">2</text>
<text x="133.9" y="81">31</text>
<text x="175.9" y="78.5">23</text>
<text x="175.9" y="81">24</text>
<text x="271.7" y="83.6">8</text>
<text x="133.9" y="86.1">38</text>
<text x="133.9" y="88.6">39</text>
<text x="176.5" y="86.1">8</text>
<text x="176.5" y="88.6">9</text>
<text x="271.7" y="88.6">6</text>
<text x="271.7" y="86.1">7</text>
<text x="133.9" y="91.2">40</text>
<text x="133.9" y="93.7">41</text>
<text x="175.9" y="91.2">10</text>
<text x="175.9" y="93.7">11</text>
<text x="271.7" y="93.7">4</text>
<text x="271.7" y="91.2">5</text>
<text x="38" y="101.3">1</text>
<text x="46.9" y="101.3">2</text>
<text x="134.5" y="96.3">2</text>
<text x="134.5" y="98.8">3</text>
<text x="134.5" y="101.3">4</text>
<text x="175.9" y="96.3">14</text>
<text x="175.9" y="98.8">15</text>
<text x="175.9" y="101.3">16</text>
<text x="271.7" y="101.3">1</text>
<text x="271.7" y="98.8">2</text>
<text x="271.7" y="96.3">3</text>
<text x="38" y="103.9">3</text>
<text x="38" y="106.4">5</text>
<text x="46.9" y="103.9">4</text>
<text x="46.9" y="106.4">6</text>
<text x="134.5" y="103.9">5</text>
<text x="175.9" y="103.9">17</text>
<text x="133.9" y="109">25</text>
<text x="133.9" y="111.5">26</text>
<text x="175.9" y="109">32</text>
<text x="175.9" y="111.5">35</text>
<text x="271.7" y="112.8">7</text>
<text x="271.7" y="110.2">8</text>
<text x="133.9" y="114">27</text>
<text x="175.9" y="114">36</text>
<text x="175.9" y="116.6">37</text>
<text x="175.9" y="119.1">42</text>
<text x="271.7" y="117.9">5</text>
<text x="271.7" y="115.3">6</text>
<text x="175.9" y="121.7">43</text>
<text x="175.9" y="124.2">44</text>
<text x="271.7" y="125.5">2</text>
<text x="271.7" y="122.9">3</text>
<text x="271.7" y="120.4">4</text>
<text x="176.5" y="126.7">1</text>
<text x="271.7" y="128">1</text>
<text x="156" y="132.2" transform="rotate(-90 156 132.2)">6</text>
<text x="158.5" y="132.8" transform="rotate(-90 158.5 132.8)">29</text>
<text x="271.7" y="136.9">8</text>
<text x="271.7" y="142">6</text>
<text x="271.7" y="139.4">7</text>
<text x="271.7" y="149.6">3</text>
<text x="271.7" y="147.1">4</text>
<text x="271.7" y="144.5">5</text>
<text x="41.7" y="155.6" transform="rotate(-90 41.7 155.6)">1</text>
<text x="41.7" y="150.6" transform="rotate(-90 41.7 150.6)">2</text>
<text x="51.8" y="153.1" transform="rotate(-90 51.8 153.1)">4</text>
<text x="54.4" y="153.7" transform="rotate(-90 54.4 153.7)">16</text>
<text x="62.8" y="156">2</text>
<text x="94.5" y="156">1</text>
<text x="99.6" y="156">2</text>
<text x="271.7" y="154.7">1</text>
<text x="271.7" y="152.1">2</text>
<text x="28.5" y="158.5">1</text>
<text x="44.4" y="158.5">15</text>
<text x="62.8" y="158.5">3</text>
<text x="94.5" y="158.5">1</text>
<text x="99.6" y="158.5">2</text>
<text x="28.5" y="166.1">2</text>
<text x="28.5" y="163.6">3</text>
<text x="45" y="163.6">5</text>
<text x="45" y="166.1">6</text>
<text x="62.2" y="166.1">10</text>
<text x="62.8" y="163.6">9</text>
<text x="20.1" y="173.4" transform="rotate(-90 20.1 173.4)">5</text>
<text x="22.6" y="173.4" transform="rotate(-90 22.6 173.4)">4</text>
<text x="62.2" y="168.7">11</text>
<text x="62.2" y="171.2">12</text>
<text x="62.2" y="173.7">13</text>
<text x="62.2" y="176.3">14</text>
<text x="54.4" y="181" transform="rotate(-90 54.4 181)">1</text>
<text x="80.6" y="191.5">1</text>
<text x="85.7" y="191.5">2</text>
</g>
<g font-size="1.8" fill="#0000c2">
<text x="96.2" y="44.3">VERDE</text>
<text x="76.5" y="182.2">AMARELO</text>
<text x="94.2" y="182.2">AMARELO</text>
<text x="162.6" y="184.8">AMARELO</text>
</g>
</svg>
